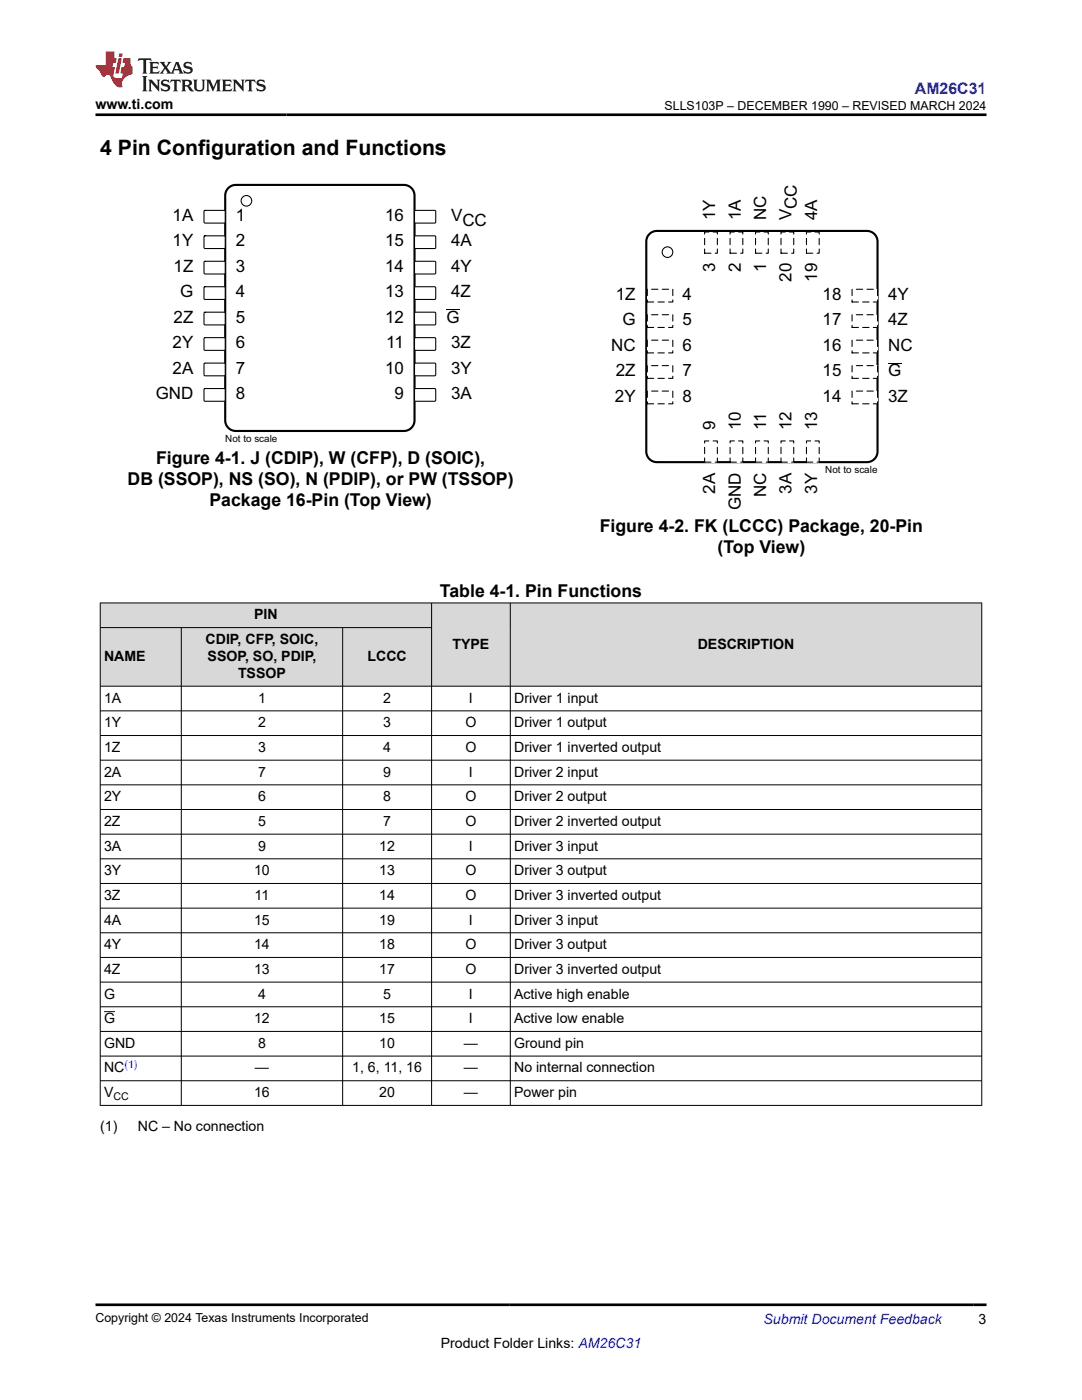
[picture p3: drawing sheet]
<svg xmlns="http://www.w3.org/2000/svg" width="216mm" height="279mm" viewBox="0 0 216 279" stroke-linecap="round" stroke-linejoin="round" font-family="sans-serif">
<circle cx="49.2" cy="40.1" r="1.06" fill="none" stroke="#000" stroke-width=".21"/>
<path d="M45.6 37.5l.9-.5 .6-.1h33.5a2.12 2.12 0 0 1 2.1 2.1v44.9a2.12 2.12 0 0 1-2.1 2.1h-33.5a2.12 2.12 0 0 1-2.2-2.1v-44.9l.1-.5z" fill="none" stroke="#000" stroke-width=".42"/>
<path d="M40.8 42h4.1v2.5h-4.1z" fill-rule="evenodd" fill="#fff"/>
<path d="M40.8 42h4.1v2.5h-4.1z" fill="none" stroke="#000" stroke-width=".21"/>
<path d="M82.8 42h4.1v2.5h-4.1z" fill-rule="evenodd" fill="#fff"/>
<path d="M82.8 42h4.1v2.5h-4.1z" fill="none" stroke="#000" stroke-width=".21"/>
<path d="M40.8 47.1h4.1v2.4h-4.1z" fill-rule="evenodd" fill="#fff"/>
<path d="M40.8 47.1h4.1v2.4h-4.1z" fill="none" stroke="#000" stroke-width=".21"/>
<path d="M82.8 47.1h4.1v2.4h-4.1z" fill-rule="evenodd" fill="#fff"/>
<path d="M82.8 47.1h4.1v2.4h-4.1z" fill="none" stroke="#000" stroke-width=".21"/>
<path d="M40.8 52.2h4.1v2.4h-4.1z" fill-rule="evenodd" fill="#fff"/>
<path d="M40.8 52.2h4.1v2.4h-4.1z" fill="none" stroke="#000" stroke-width=".21"/>
<path d="M82.8 52.2h4.1v2.4h-4.1z" fill-rule="evenodd" fill="#fff"/>
<path d="M82.8 52.2h4.1v2.4h-4.1z" fill="none" stroke="#000" stroke-width=".21"/>
<path d="M40.8 57.3h4.1v2.4h-4.1z" fill-rule="evenodd" fill="#fff"/>
<path d="M40.8 57.3h4.1v2.4h-4.1z" fill="none" stroke="#000" stroke-width=".21"/>
<path d="M82.8 57.3h4.1v2.4h-4.1z" fill-rule="evenodd" fill="#fff"/>
<path d="M82.8 57.3h4.1v2.4h-4.1z" fill="none" stroke="#000" stroke-width=".21"/>
<path d="M40.8 62.4h4.1v2.4h-4.1z" fill-rule="evenodd" fill="#fff"/>
<path d="M40.8 62.4h4.1v2.4h-4.1z" fill="none" stroke="#000" stroke-width=".21"/>
<path d="M82.8 62.4h4.1v2.4h-4.1z" fill-rule="evenodd" fill="#fff"/>
<path d="M82.8 62.4h4.1v2.4h-4.1z" fill="none" stroke="#000" stroke-width=".21"/>
<path d="M89.1 61.8h2.6" fill="none" stroke="#000" stroke-width=".2"/>
<path d="M40.8 67.4h4.1v2.5h-4.1z" fill-rule="evenodd" fill="#fff"/>
<path d="M40.8 67.4h4.1v2.5h-4.1z" fill="none" stroke="#000" stroke-width=".21"/>
<path d="M82.8 67.4h4.1v2.5h-4.1z" fill-rule="evenodd" fill="#fff"/>
<path d="M82.8 67.4h4.1v2.5h-4.1z" fill="none" stroke="#000" stroke-width=".21"/>
<path d="M40.8 72.5h4.1v2.4h-4.1z" fill-rule="evenodd" fill="#fff"/>
<path d="M40.8 72.5h4.1v2.4h-4.1z" fill="none" stroke="#000" stroke-width=".21"/>
<path d="M82.8 72.5h4.1v2.4h-4.1z" fill-rule="evenodd" fill="#fff"/>
<path d="M82.8 72.5h4.1v2.4h-4.1z" fill="none" stroke="#000" stroke-width=".21"/>
<path d="M40.8 77.6h4.1v2.4h-4.1z" fill-rule="evenodd" fill="#fff"/>
<path d="M40.8 77.6h4.1v2.4h-4.1z" fill="none" stroke="#000" stroke-width=".21"/>
<path d="M82.8 77.6h4.1v2.4h-4.1z" fill-rule="evenodd" fill="#fff"/>
<g fill="none" stroke="#000" stroke-width=".21">
<path d="M82.8 77.6h4.1v2.4h-4.1z"/>
<circle cx="133.2" cy="50.3" r="1.06"/>
</g>
<path d="M129.6 46.7l.9-.5 .6-.1h41.9a2.12 2.12 0 0 1 2.1 2.1v41.9a2.12 2.12 0 0 1-2.1 2.1h-41.9a2.12 2.12 0 0 1-2.1-2.1v-41.9v-.6z" fill="none" stroke="#000" stroke-width=".42"/>
<path d="M129.2 57.7h5v2.6h-5z" fill-rule="evenodd" fill="#fff"/>
<path d="M129.2 57.7h5v2.6h-5z" fill="none" stroke="#000" stroke-width=".21" stroke-dasharray="1.3 .8"/>
<path d="M129.2 62.8h5v2.5h-5z" fill-rule="evenodd" fill="#fff"/>
<path d="M129.2 62.8h5v2.5h-5z" fill="none" stroke="#000" stroke-width=".21" stroke-dasharray="1.3 .8"/>
<path d="M129.2 67.9h5v2.5h-5z" fill-rule="evenodd" fill="#fff"/>
<path d="M129.2 67.9h5v2.5h-5z" fill="none" stroke="#000" stroke-width=".21" stroke-dasharray="1.3 .8"/>
<path d="M129.2 73h5v2.5h-5z" fill-rule="evenodd" fill="#fff"/>
<path d="M129.2 73h5v2.5h-5z" fill="none" stroke="#000" stroke-width=".21" stroke-dasharray="1.3 .8"/>
<path d="M129.2 78h5v2.6h-5z" fill-rule="evenodd" fill="#fff"/>
<path d="M129.2 78h5v2.6h-5z" fill="none" stroke="#000" stroke-width=".21" stroke-dasharray="1.3 .8"/>
<path d="M140.6 88h2.5v4.2h-2.5z" fill-rule="evenodd" fill="#fff"/>
<path d="M140.6 88h2.5v4.2h-2.5z" fill="none" stroke="#000" stroke-width=".21" stroke-dasharray="1.3 .8"/>
<path d="M145.7 88h2.5v4.2h-2.5z" fill-rule="evenodd" fill="#fff"/>
<path d="M145.7 88h2.5v4.2h-2.5z" fill="none" stroke="#000" stroke-width=".21" stroke-dasharray="1.3 .8"/>
<path d="M150.8 88h2.5v4.2h-2.5z" fill-rule="evenodd" fill="#fff"/>
<path d="M150.8 88h2.5v4.2h-2.5z" fill="none" stroke="#000" stroke-width=".21" stroke-dasharray="1.3 .8"/>
<path d="M155.8 88h2.6v4.2h-2.6z" fill-rule="evenodd" fill="#fff"/>
<path d="M155.8 88h2.6v4.2h-2.6z" fill="none" stroke="#000" stroke-width=".21" stroke-dasharray="1.3 .8"/>
<path d="M160.9 88h2.6v4.2h-2.6z" fill-rule="evenodd" fill="#fff"/>
<path d="M160.9 88h2.6v4.2h-2.6z" fill="none" stroke="#000" stroke-width=".21" stroke-dasharray="1.3 .8"/>
<path d="M170 78h5.1v2.6h-5.1z" fill-rule="evenodd" fill="#fff"/>
<path d="M170 78h5.1v2.6h-5.1z" fill="none" stroke="#000" stroke-width=".21" stroke-dasharray="1.3 .8"/>
<path d="M170 73h5.1v2.5h-5.1z" fill-rule="evenodd" fill="#fff"/>
<path d="M170 73h5.1v2.5h-5.1z" fill="none" stroke="#000" stroke-width=".21" stroke-dasharray="1.3 .8"/>
<path d="M177.2 72.5h2.7" fill="none" stroke="#000" stroke-width=".2"/>
<path d="M170 67.9h5.1v2.5h-5.1z" fill-rule="evenodd" fill="#fff"/>
<path d="M170 67.9h5.1v2.5h-5.1z" fill="none" stroke="#000" stroke-width=".21" stroke-dasharray="1.3 .8"/>
<path d="M170 62.8h5.1v2.5h-5.1z" fill-rule="evenodd" fill="#fff"/>
<path d="M170 62.8h5.1v2.5h-5.1z" fill="none" stroke="#000" stroke-width=".21" stroke-dasharray="1.3 .8"/>
<path d="M170 57.7h5.1v2.6h-5.1z" fill-rule="evenodd" fill="#fff"/>
<path d="M170 57.7h5.1v2.6h-5.1z" fill="none" stroke="#000" stroke-width=".21" stroke-dasharray="1.3 .8"/>
<path d="M160.9 46.3h2.6v4.2h-2.6z" fill-rule="evenodd" fill="#fff"/>
<path d="M160.9 46.3h2.6v4.2h-2.6z" fill="none" stroke="#000" stroke-width=".21" stroke-dasharray="1.3 .8"/>
<path d="M155.8 46.3h2.6v4.2h-2.6z" fill-rule="evenodd" fill="#fff"/>
<path d="M155.8 46.3h2.6v4.2h-2.6z" fill="none" stroke="#000" stroke-width=".21" stroke-dasharray="1.3 .8"/>
<path d="M150.8 46.3h2.5v4.2h-2.5z" fill-rule="evenodd" fill="#fff"/>
<path d="M150.8 46.3h2.5v4.2h-2.5z" fill="none" stroke="#000" stroke-width=".21" stroke-dasharray="1.3 .8"/>
<path d="M145.7 46.3h2.5v4.2h-2.5z" fill-rule="evenodd" fill="#fff"/>
<path d="M145.7 46.3h2.5v4.2h-2.5z" fill="none" stroke="#000" stroke-width=".21" stroke-dasharray="1.3 .8"/>
<path d="M140.6 46.3h2.5v4.2h-2.5z" fill-rule="evenodd" fill="#fff"/>
<path d="M140.6 46.3h2.5v4.2h-2.5z" fill="none" stroke="#000" stroke-width=".21" stroke-dasharray="1.3 .8"/>
<g fill="#d8d8d8">
<path d="M20 120.3h175.9v5h-175.9z" fill-rule="evenodd"/>
<path d="M20.1 120.4h66v4.8h-66z" fill-rule="evenodd"/>
<path d="M86.2 120.4h15.6v16.5h-15.6z" fill-rule="evenodd"/>
<path d="M101.9 120.4h93.9v16.5h-93.9z" fill-rule="evenodd"/>
<path d="M20.1 125.3h16v11.6h-16z" fill-rule="evenodd"/>
<path d="M36.2 125.3h32.1v11.6h-32.1z" fill-rule="evenodd"/>
<path d="M68.4 125.3h17.7v11.6h-17.7z" fill-rule="evenodd"/>
</g>
<g fill="none" stroke="#000" stroke-width=".2">
<path d="M19.9 120.3h176.1M19.9 125.3h66.3M20 120.3v100.4M36.2 125.3v95.4M68.4 125.3v95.4M86.1 120.3v100.4M101.8 120.3v100.4M195.9 120.3v100.4M196 136.9h-176.1M19.9 141.9h176.1M19.9 146.8h176.1M19.9 151.7h176.1"/>
<path d="M19.9 156.6h176.1M19.9 161.6h176.1M19.9 166.5h176.1M19.9 171.4h176.1M19.9 176.3h176.1M19.9 181.2h176.1M19.9 186.2h176.1M19.9 191.1h176.1M19.9 196h176.1M19.9 200.9h176.1M19.9 205.8h176.1M19.9 210.8h176.1"/>
<path d="M19.9 215.7h176.1M20.8 201.9h2.2M19.9 220.6h176.1"/>
</g>
<path d="M27.7 11.6l-.2 .6 .5-.2h.6v.1v2.2l-.2 .4h1l-.2-.4v-2.2v-.1h.5l.5 .2-.1-.6zM29.8 12.4l.2 .3v1.6l-.2 .4h1.9l.1-.6a1.08 1.08 0 0 1-1.3 .2v-.7h.6l.4 .2v-.7l-.4 .2h-.6v-.5l.2-.2a1 1 0 0 1 1 .3l-.1-.5zM31.8 12.4l1 1.1-1 1.2h.9l-.2-.2 .4-.8 .5 .8-.2 .2h1.6l-.2-.2 .1-.5h1l.1 .5-.1 .2h.9l-.2-.4-.8-1.9h-.5l-1 2.1-.8-1.1 .9-1h-.8l.2 .2-.5 .6-.3-.6 .1-.2zM35.2 12.8l.4 1h-.8zM36.8 12.5a.65 .65 0 0 0-.2 .7 .65 .65 0 0 0 .6 .5l.7 .1 .1 .3a.79 .79 0 0 1-.7 .4 .79 .79 0 0 1-.7-.5l.1 .7 .2-.1a.93 .93 0 0 0 1.1 0 .93 .93 0 0 0 .4-.9 1.46 1.46 0 0 0-1.2-.6l-.1-.3a1.09 1.09 0 0 1 1.2 .2l-.2-.6-.1 .1-.6-.2zM28.4 15.2l.2 .4v2.2l-.2 .4h1l-.2-.4v-2.2l.2-.4zM29.6 15.9l.2 .4v1.5l-.2 .4h.8l-.3-.4v-1.3l1.7 1.8v-2l.2-.4h-.8l.2 .2 .1 1.1-1.2-1.3zM32.3 16a.65 .65 0 0 0-.2 .8 .65 .65 0 0 0 .7 .4l.6 .2 .1 .2a.79 .79 0 0 1-.7 .4 .79 .79 0 0 1-.7-.5l.1 .7 .2-.1a.93 .93 0 0 0 1.1 .1 .93 .93 0 0 0 .4-1 1.46 1.46 0 0 0-1.2-.5l-.1-.4a1.09 1.09 0 0 1 1.2 .2l-.2-.6-.1 .1-.6-.1zM34.1 15.9l-.1 .6a.63 .63 0 0 1 .7-.3l.1 1.6-.3 .4h1l-.2-.4v-1.6a.66 .66 0 0 1 .8 .3l-.1-.6zM36.2 15.9l.2 .4v1.5l-.2 .4h.9l-.2-.2v-.7h.5l.1 .2a.79 .79 0 0 0 1.2 .6l-1-.9a.61 .61 0 0 0 .6-.6 .61 .61 0 0 0-.5-.7zM36.9 16.2h.2a.47 .47 0 0 1 .5 .1 .47 .47 0 0 1 .1 .5l-.2 .1-.6 .1zM38.5 15.9l.2 .2a2.27 2.27 0 0 0 .4 2 1.04 1.04 0 0 0 1.7-.7v-1.3l.2-.2h-.8l.2 .4v1.1a.6 .6 0 0 1-.6 .6 .6 .6 0 0 1-.6-.6v-1.1l.3-.4zM41.1 15.9l.2 .4v1.5l-.2 .4h.7l-.2-.4v-1.4l.9 1.9 .8-1.9v1.4l-.2 .4h1l-.3-.4v-1.5l.3-.4h-.8l-.7 1.5-.7-1.5zM44.3 15.9l.2 .4v1.5l-.2 .4h1.9l.1-.6a1.09 1.09 0 0 1-1.3 .2v-.7h.6l.4 .2v-.6l-.4 .2h-.6v-.6l.2-.1a1.01 1.01 0 0 1 1 .3l-.1-.6zM46.4 15.9l.3 .4v1.5l-.3 .4h.8l-.2-.4v-1.3l1.6 1.8v-2l.2-.4h-.7l.2 .2v1.1l-1.2-1.3zM49 15.9l-.1 .6a.63 .63 0 0 1 .8-.3v1.6l-.3 .4h1l-.2-.4v-1.6a.66 .66 0 0 1 .8 .3l-.1-.6zM51.4 16a.65 .65 0 0 0-.2 .8 .65 .65 0 0 0 .6 .4l.6 .2 .2 .2a.79 .79 0 0 1-.8 .4 .79 .79 0 0 1-.6-.5l.1 .7 .2-.1a.93 .93 0 0 0 1 .1 .93 .93 0 0 0 .5-1 1.46 1.46 0 0 0-1.3-.5l-.1-.4a1.09 1.09 0 0 1 1.3 .2l-.2-.6-.2 .1-.5-.1z" fill="#231f20"/>
<path d="M21.1 10.3v2.7h-2.1l.1 .4 .9 1a.95 .95 0 0 0 .9 .9 .59 .59 0 0 1 .6-.4 .59 .59 0 0 1 .5 .3l.4 .8a1.59 1.59 0 0 0 2.1 1.4 1.61 1.61 0 0 1 1-2.3l1-.3-.1-1.5a1.59 1.59 0 0 1-.4-1.7h-1.4l-.2 .9h.5l-.1 .9h-.5l-.2 .9v.3l.4 .1-.2 .9h-.6a.73 .73 0 0 1-1.1-.7l.3-1.5h-.5l.2-.9h.5l.2-.9h-.5v-1.3zM23.6 11.6l-.6 3.1h.7l.6-3.1zM23.8 10.7l-.1 .6h.7l.1-.6z" fill="#ed1c24"/>
<path d="M19 22.9h177.8M19 260.4h177.8" fill="none" stroke="#000" stroke-width=".53"/>
<text font-size="4.2" x="20" y="30.9">4 Pin Configuration and Functions</text>
<g font-size="3.5">
<text x="31.1" y="92.6">Figure 4-1. J (CDIP), W (CFP), D (SOIC),</text>
<text x="25.5" y="96.8">DB (SSOP), NS (SO), N (PDIP), or PW (TSSOP)</text>
<text x="41.8" y="101">Package 16-Pin (Top View)</text>
<text x="119.7" y="106.1">Figure 4-2. FK (LCCC) Package, 20-Pin</text>
<text x="143.2" y="110.3">(Top View)</text>
<text x="87.8" y="119.2">Table 4-1. Pin Functions</text>
</g>
<g font-size="3.4">
<text x="159" y="41.7" transform="rotate(-90 159 41.7)">CC</text>
<text x="34.4" y="44.1">1A</text>
<text x="47.1" y="44.1">1</text>
<text x="76.8" y="44.1">16</text>
<text x="90" y="44.1">V</text>
<text x="92.3" y="45.1">CC</text>
<text x="142.7" y="44" transform="rotate(-90 142.7 44)">1Y</text>
<text x="147.8" y="44" transform="rotate(-90 147.8 44)">1A</text>
<text x="152.9" y="44" transform="rotate(-90 152.9 44)">NC</text>
<text x="158" y="44" transform="rotate(-90 158 44)">V</text>
<text x="163" y="44" transform="rotate(-90 163 44)">4A</text>
<text x="34.4" y="49.2">1Y</text>
<text x="47.1" y="49.2">2</text>
<text x="76.8" y="49.2">15</text>
<text x="90" y="49.2">4A</text>
<text x="34.6" y="54.3">1Z</text>
<text x="36" y="59.3">G</text>
<text x="47.1" y="54.3">3</text>
<text x="47.1" y="59.3">4</text>
<text x="76.8" y="54.3">14</text>
<text x="76.8" y="59.3">13</text>
<text x="90" y="54.3">4Y</text>
<text x="90" y="59.3">4Z</text>
<text x="122.9" y="59.8">1Z</text>
<text x="136.2" y="59.8">4</text>
<text x="142.7" y="54.3" transform="rotate(-90 142.7 54.3)">3</text>
<text x="147.8" y="54.3" transform="rotate(-90 147.8 54.3)">2</text>
<text x="152.9" y="54.3" transform="rotate(-90 152.9 54.3)">1</text>
<text x="158" y="56.2" transform="rotate(-90 158 56.2)">20</text>
<text x="163" y="56.2" transform="rotate(-90 163 56.2)">19</text>
<text x="164.1" y="59.8">18</text>
<text x="177.2" y="59.8">4Y</text>
<text x="34.6" y="64.4">2Z</text>
<text x="47.1" y="64.4">5</text>
<text x="76.8" y="64.4">12</text>
<text x="89.1" y="64.4">G</text>
<text x="124.2" y="64.9">G</text>
<text x="136.2" y="64.9">5</text>
<text x="164.1" y="64.9">17</text>
<text x="177.2" y="64.9">4Z</text>
<text x="34.4" y="69.5">2Y</text>
<text x="47.1" y="69.5">6</text>
<text x="77.1" y="69.5">11</text>
<text x="90" y="69.5">3Z</text>
<text x="121.9" y="70">NC</text>
<text x="136.2" y="70">6</text>
<text x="164.1" y="70">16</text>
<text x="177.2" y="70">NC</text>
<text x="34.4" y="74.6">2A</text>
<text x="47.1" y="74.6">7</text>
<text x="76.8" y="74.6">10</text>
<text x="90" y="74.6">3Y</text>
<text x="122.9" y="75.1">2Z</text>
<text x="136.2" y="75.1">7</text>
<text x="164.1" y="75.1">15</text>
<text x="177.2" y="75.1">G</text>
<text x="31.1" y="79.7">GND</text>
<text x="47.1" y="79.7">8</text>
<text x="78.7" y="79.7">9</text>
<text x="90" y="79.7">3A</text>
<text x="122.7" y="80.2">2Y</text>
<text x="136.2" y="80.2">8</text>
<text x="164.1" y="80.2">14</text>
<text x="177.2" y="80.2">3Z</text>
<text x="142.7" y="85.9" transform="rotate(-90 142.7 85.9)">9</text>
<text x="147.8" y="85.9" transform="rotate(-90 147.8 85.9)">10</text>
<text x="152.9" y="85.9" transform="rotate(-90 152.9 85.9)">11</text>
<text x="158" y="85.9" transform="rotate(-90 158 85.9)">12</text>
<text x="163" y="85.9" transform="rotate(-90 163 85.9)">13</text>
<text x="142.7" y="98.5" transform="rotate(-90 142.7 98.5)">2A</text>
<text x="147.8" y="101.9" transform="rotate(-90 147.8 101.9)">GND</text>
<text x="152.9" y="99.2" transform="rotate(-90 152.9 99.2)">NC</text>
<text x="158" y="98.5" transform="rotate(-90 158 98.5)">3A</text>
<text x="163" y="98.5" transform="rotate(-90 163 98.5)">3Y</text>
</g>
<text font-size="3.2" fill="#00f" x="182.6" y="18.7">AM26C31</text>
<g font-size="2.8">
<text x="19" y="21.8">www.ti.com</text>
<text x="50.7" y="123.6">PIN</text>
<text x="20.8" y="131.9">NAME</text>
<text x="41" y="128.5">CDIP, CFP, SOIC,</text>
<text x="41.4" y="131.9">SSOP, SO, PDIP,</text>
<text x="73.3" y="131.9">LCCC</text>
<text x="90.3" y="129.5">TYPE</text>
<text x="139.2" y="129.5">DESCRIPTION</text>
<text x="47.5" y="135.3">TSSOP</text>
<text x="20.8" y="140.2">1A</text>
<text x="51.5" y="140.2">1</text>
<text x="76.5" y="140.2">2</text>
<text x="93.6" y="140.2">I</text>
<text x="102.6" y="140.2">Driver 1 input</text>
<text x="20.8" y="145.1">1Y</text>
<text x="51.5" y="145.1">2</text>
<text x="76.5" y="145.1">3</text>
<text x="92.9" y="145.1">O</text>
<text x="102.6" y="145.1">Driver 1 output</text>
<text x="20.8" y="150.1">1Z</text>
<text x="20.8" y="155">2A</text>
<text x="51.5" y="150.1">3</text>
<text x="51.5" y="155">7</text>
<text x="76.5" y="150.1">4</text>
<text x="76.5" y="155">9</text>
<text x="92.9" y="150.1">O</text>
<text x="93.6" y="155">I</text>
<text x="102.6" y="150.1">Driver 1 inverted output</text>
<text x="102.6" y="155">Driver 2 input</text>
<text x="20.8" y="159.9">2Y</text>
<text x="51.5" y="159.9">6</text>
<text x="76.5" y="159.9">8</text>
<text x="92.9" y="159.9">O</text>
<text x="102.6" y="159.9">Driver 2 output</text>
<text x="20.8" y="164.8">2Z</text>
<text x="51.5" y="164.8">5</text>
<text x="76.5" y="164.8">7</text>
<text x="92.9" y="164.8">O</text>
<text x="102.6" y="164.8">Driver 2 inverted output</text>
<text x="20.8" y="169.7">3A</text>
<text x="51.5" y="169.7">9</text>
<text x="75.7" y="169.7">12</text>
<text x="93.6" y="169.7">I</text>
<text x="102.6" y="169.7">Driver 3 input</text>
<text x="20.8" y="174.7">3Y</text>
<text x="20.8" y="179.6">3Z</text>
<text x="50.7" y="174.7">10</text>
<text x="50.8" y="179.6">11</text>
<text x="75.7" y="174.7">13</text>
<text x="75.7" y="179.6">14</text>
<text x="92.9" y="174.7">O</text>
<text x="92.9" y="179.6">O</text>
<text x="102.6" y="174.7">Driver 3 output</text>
<text x="102.6" y="179.6">Driver 3 inverted output</text>
<text x="20.8" y="184.5">4A</text>
<text x="50.7" y="184.5">15</text>
<text x="75.7" y="184.5">19</text>
<text x="93.6" y="184.5">I</text>
<text x="102.6" y="184.5">Driver 3 input</text>
<text x="20.8" y="189.4">4Y</text>
<text x="50.7" y="189.4">14</text>
<text x="75.7" y="189.4">18</text>
<text x="92.9" y="189.4">O</text>
<text x="102.6" y="189.4">Driver 3 output</text>
<text x="20.8" y="194.4">4Z</text>
<text x="50.7" y="194.4">13</text>
<text x="75.7" y="194.4">17</text>
<text x="92.9" y="194.4">O</text>
<text x="102.6" y="194.4">Driver 3 inverted output</text>
<text x="20.8" y="199.3">G</text>
<text x="51.5" y="199.3">4</text>
<text x="76.5" y="199.3">5</text>
<text x="93.6" y="199.3">I</text>
<text x="102.6" y="199.3">Active high enable</text>
<text x="20.8" y="204.2">G</text>
<text x="20.8" y="209.1">GND</text>
<text x="50.7" y="204.2">12</text>
<text x="51.5" y="209.1">8</text>
<text x="75.7" y="204.2">15</text>
<text x="75.7" y="209.1">10</text>
<text x="92.6" y="209.1">—</text>
<text x="93.6" y="204.2">I</text>
<text x="102.6" y="204.2">Active low enable</text>
<text x="102.6" y="209.1">Ground pin</text>
<text x="20.8" y="214">NC</text>
<text x="50.9" y="214">—</text>
<text x="70.3" y="214">1, 6, 11, 16</text>
<text x="92.6" y="214">—</text>
<text x="102.6" y="214">No internal connection</text>
<text x="20.8" y="219">V</text>
<text x="50.7" y="219">16</text>
<text x="75.7" y="219">20</text>
<text x="92.6" y="219">—</text>
<text x="102.6" y="219">Power pin</text>
<text x="20" y="225.8">(1)</text>
<text x="27.5" y="225.8">NC – No connection</text>
<text x="87.9" y="269">Product Folder Links: AM26C31</text>
<text x="195.3" y="264.2">3</text>
</g>
<text font-size="2.8" fill="#00f" x="152.4" y="264.2">Submit Document Feedback</text>
<g font-size="2.5">
<text x="132.6" y="21.9">SLLS103P – DECEMBER 1990 – REVISED MARCH 2024</text>
<text x="19" y="263.9">Copyright © 2024 Texas Instruments Incorporated</text>
</g>
<text font-size="2.1" fill="#00f" x="24.8" y="213.1">(1)</text>
<text font-size="2.1" x="22.6" y="219.5">CC</text>
<g font-size="2">
<text x="44.9" y="88.1">Not to scale</text>
<text x="164.7" y="94.3">Not to scale</text>
</g>
</svg>
